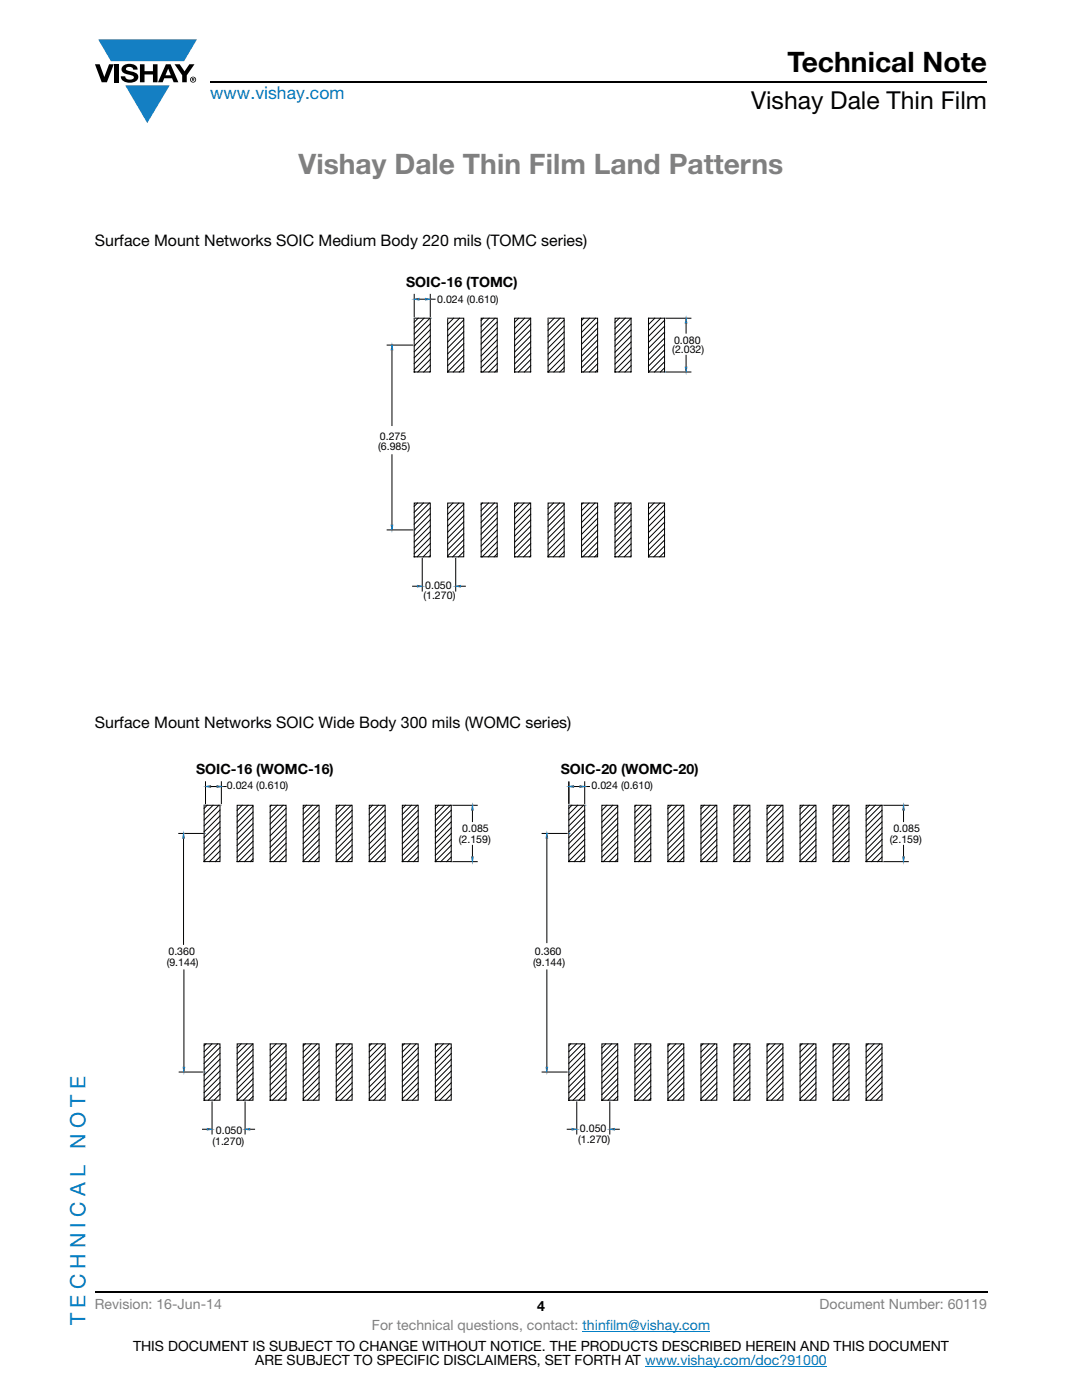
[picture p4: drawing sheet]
<svg xmlns="http://www.w3.org/2000/svg" width="216mm" height="279mm" viewBox="0 0 216 279" stroke-linecap="round" stroke-linejoin="round" font-family="sans-serif">
<g fill="#147fc3">
<path d="M19.6 7.9h19.7l-2.6 4.3h-1.1h-13.5z"/>
<path d="M25 17h8.9l-4.5 7.6z"/>
</g>
<g fill="#000">
<path d="M18.9 12.8h1l.9 2.6 1-2.6h.9l-1.4 3.6h-1zM22.9 12.8h.9v3.6h-.9zM24.6 13.1a2.1 2.1 0 0 1 2.8 .4l.1 .4h-.9a.79 .79 0 0 0-.7-.6 .79 .79 0 0 0-.8 .5l.3 .2 1 .3a1.08 1.08 0 0 1 1.2 1 1.08 1.08 0 0 1-1.1 1.1 1.73 1.73 0 0 1-2.4-1.2h.9a.96 .96 0 0 0 .8 .7 .96 .96 0 0 0 .9-.5 1.31 1.31 0 0 0-1.2-.6 1.03 1.03 0 0 1-1.1-.5 1.03 1.03 0 0 1 .2-1.2zM27.9 12.8h.9v1.4h1.7v-1.4h.9v3.6h-.9v-1.5h-1.7v1.5h-.9zM34.8 12.8h1.1l.9 1.4 1-1.4h1l-1.5 2.2v1.4h-.9v-1.4z"/>
<path d="M33.6 13.7l.5 1.3h-1.1zM33.1 12.8l-1.6 3.6h1l.3-.8h1.5l.3 .8h1l-1.6-3.6z"/>
<path d="M38.4 15.7h.2v.1h-.2zM38.3 15.6v.6h.1v-.3l.4 .3-.2-.3 .2-.1-.1-.2z"/>
<path d="M38.1 15.9a.46 .46 0 0 1 .9 0 .46 .46 0 0 1-.9 0zM37.9 15.9a.6 .6 0 0 0 1.2 0 .6 .6 0 0 0-1.2 0z"/>
</g>
<path d="M42 16.4h155M18.9 257.9h178.1" fill="none" stroke="#000" stroke-width=".36"/>
<path d="M116.2 265.7h25.5M128.7 272.7h36.3" fill="none" stroke="#007ec4" stroke-width=".2"/>
<path d="M75.5 54.9h65v65.1h-65z" fill="#fff"/>
<g fill="none" stroke="#818180" stroke-width=".2">
<path d="M82.7 74.2h.1M89.3 74.2h.1M89.3 63.5h.1M96 74.2h.1M102.7 74.2h.1M109.4 74.2h.1M109.4 63.5h.1M116 74.2h.1M122.7 74.2h.1M129.4 74.2h.1M82.7 111.1h.1M89.3 111.1h.1"/>
<path d="M96 111.1h.1M102.7 111.1h.1M109.4 111.1h.1M116 111.1h.1M122.7 111.1h.1M129.4 111.1h.1"/>
</g>
<g fill="none" stroke="#000" stroke-width=".2">
<path d="M82.7 58.7v4.5M83.6 59.7h1.3M85.9 58.7v4.5M85.9 59.7h.9M77.3 68.9h5M78.2 69.8v15.1M82.7 63.5h3.2v10.7h-3.2zM83.4 63.5l-.7 .8M84.6 63.5l-1.9 2M85.8 63.5l-3.1 3.2M85.9 64.6l-3.2 3.3M85.9 65.8l-3.2 3.2"/>
<path d="M85.9 67l-3.2 3.2M85.9 68.2l-3.2 3.2M85.9 69.4l-3.2 3.2M85.9 70.6l-3.2 3.2M85.9 71.7l-2.5 2.5M85.9 74.1l-.2 .1M85.9 72.9l-1.3 1.3M89.3 63.5h3.2v10.7h-3.2zM90.5 63.5l-1.2 1.2M91.7 63.5l-2.4 2.4M92.5 63.8l-3.2 3.3M92.5 65l-3.2 3.3"/>
<path d="M92.5 66.2l-3.2 3.2M92.5 67.4l-3.2 3.2M92.5 71l-3.2 3.2M92.5 68.6l-3.2 3.2M92.5 69.8l-3.2 3.2M92.5 73.3l-.9 .9M92.5 72.1l-2 2.1M96 63.5h3.2v10.7h-3.2zM96.4 63.5l-.4 .4M97.6 63.5l-1.6 1.6M98.8 63.5l-2.8 2.8M99.2 64.3l-3.2 3.2"/>
<path d="M99.2 65.4l-3.2 3.3M99.2 66.6l-3.2 3.2M99.2 67.8l-3.2 3.2M99.2 69l-3.2 3.2M99.2 70.2l-3.2 3.2M99.2 73.7l-.5 .5M99.2 72.6l-1.7 1.6M99.2 71.4l-2.8 2.8M102.7 63.5h3.2v10.7h-3.2zM103.5 63.5l-.8 .8M104.7 63.5l-2 2M105.9 63.5l-3.2 3.2"/>
<path d="M105.9 74.2h-.1M105.9 70.6l-3.2 3.2M105.9 64.7l-3.2 3.2M105.9 65.9l-3.2 3.2M105.9 67l-3.2 3.3M105.9 68.2l-3.2 3.2M105.9 69.4l-3.2 3.2M105.9 73l-1.3 1.2M105.9 71.8l-2.5 2.4M109.4 63.5h3.2v10.7h-3.2zM110.6 63.5l-1.2 1.2M111.8 63.5l-2.4 2.4"/>
<path d="M112.6 73.4l-.9 .8M112.6 72.2l-2.1 2M112.6 67.4l-3.2 3.3M112.6 69.8l-3.2 3.2M112.6 63.9l-3.2 3.2M112.6 65.1l-3.2 3.2M112.6 66.3l-3.2 3.2M112.6 68.6l-3.2 3.2M112.6 71l-3.2 3.2M116 63.5h3.2v10.7h-3.2zM116.5 63.5l-.5 .5M117.7 63.5l-1.7 1.6"/>
<path d="M118.9 63.5l-2.9 2.8M119.2 69l-3.2 3.3M119.2 64.3l-3.2 3.2M119.2 65.5l-3.2 3.2M119.2 66.7l-3.2 3.2M119.2 67.8l-3.2 3.3M119.2 70.2l-3.2 3.2M119.2 71.4l-2.8 2.8M119.2 73.8l-.4 .4M119.2 72.6l-1.6 1.6M122.7 63.5h3.2v10.7h-3.2zM123.6 63.5l-.9 .9"/>
<path d="M124.8 63.5l-2.1 2M125.9 74.2h.1M125.9 73l-1.2 1.2M125.9 63.5l-3.2 3.2M125.9 64.7l-3.2 3.2M125.9 65.9l-3.2 3.2M125.9 67.1l-3.2 3.2M125.9 68.3l-3.2 3.2M125.9 69.4l-3.2 3.3M125.9 70.6l-3.2 3.2M125.9 71.8l-2.4 2.4M129.4 63.5h3.2v10.7h-3.2z"/>
<path d="M129.5 63.5l-.1 .1M130.7 63.5l-1.3 1.3M131.8 63.5l-2.4 2.5M132.6 71l-3.2 3.2M132.6 63.9l-3.2 3.2M132.6 65.1l-3.2 3.2M132.6 66.3l-3.2 3.2M132.6 67.5l-3.2 3.2M132.6 68.7l-3.2 3.2M132.6 69.8l-3.2 3.3M132.6 72.2l-2 2M132.6 73.4l-.8 .8"/>
<path d="M133 74.2h4.9M133 63.5h4.9M136.9 64.5v2M136.9 70.9v2.4M78.2 90.8v14M77.3 105.8h5M82.3 117h1M82.7 100.4h3.2v10.7h-3.2zM83.3 100.4l-.6 .6M84.3 111.5v6.5M84.5 100.4l-1.8 1.8M85.7 100.4l-3 3"/>
<path d="M85.9 110.9l-.3 .2M85.9 109.7l-1.5 1.4M85.9 108.5l-2.7 2.6M85.9 101.4l-3.2 3.2M85.9 102.6l-3.2 3.2M85.9 103.8l-3.2 3.2M85.9 104.9l-3.2 3.3M85.9 106.1l-3.2 3.2M85.9 107.3l-3.2 3.2M89.3 100.4h3.2v10.7h-3.2zM90.4 100.4l-1.1 1.1M90.9 111.5v6.5"/>
<path d="M91.6 100.4l-2.3 2.2M91.9 117h1M92.5 100.6l-3.2 3.2M92.5 101.8l-3.2 3.2M92.5 103l-3.2 3.2M92.5 104.2l-3.2 3.2M92.5 105.3l-3.2 3.3M92.5 106.5l-3.2 3.3M92.5 107.7l-3.2 3.2M92.5 110.1l-1 1M92.5 108.9l-2.2 2.2M96 100.4h3.2v10.7h-3.2z"/>
<path d="M96.3 100.4l-.3 .3M97.5 100.4l-1.5 1.5M98.7 100.4l-2.7 2.6M99.2 108.1l-3 3M99.2 110.5l-.6 .6M99.2 101l-3.2 3.2M99.2 103.4l-3.2 3.2M99.2 102.2l-3.2 3.2M99.2 104.6l-3.2 3.2M99.2 105.8l-3.2 3.2M99.2 106.9l-3.2 3.3M99.2 109.3l-1.8 1.8"/>
<path d="M102.7 100.4h3.2v10.7h-3.2zM103.4 100.4l-.7 .7M104.6 100.4l-1.9 1.9M105.7 100.4l-3 3.1M105.9 101.4l-3.2 3.2M105.9 102.6l-3.2 3.2M105.9 103.8l-3.2 3.2M105.9 105l-3.2 3.2M105.9 106.2l-3.2 3.2M105.9 107.3l-3.2 3.3M105.9 108.5l-2.6 2.6M105.9 110.9l-.2 .2"/>
<path d="M105.9 109.7l-1.4 1.4M109.4 100.4h3.2v10.7h-3.2zM110.5 100.4l-1.1 1.1M111.6 100.4l-2.2 2.3M112.6 110.1l-1 1M112.6 108.9l-2.2 2.2M112.6 100.6l-3.2 3.3M112.6 101.8l-3.2 3.2M112.6 103l-3.2 3.2M112.6 104.2l-3.2 3.2M112.6 105.4l-3.2 3.2M112.6 106.6l-3.2 3.2"/>
<path d="M112.6 107.8l-3.2 3.2M116 100.4h3.2v10.7h-3.2zM116.4 100.4l-.4 .3M117.5 100.4l-1.5 1.5M118.7 100.4l-2.7 2.7M119.2 110.5l-.5 .6M119.2 109.3l-1.7 1.8M119.2 108.2l-2.9 2.9M119.2 102.2l-3.2 3.3M119.2 101l-3.2 3.3M119.2 103.4l-3.2 3.2M119.2 104.6l-3.2 3.2"/>
<path d="M119.2 105.8l-3.2 3.2M119.2 107l-3.2 3.2M122.7 100.4h3.2v10.7h-3.2zM123.4 100.4l-.7 .7M124.6 100.4l-1.9 1.9M125.8 100.4l-3.1 3.1M125.9 101.5l-3.2 3.2M125.9 103.8l-3.2 3.2M125.9 102.6l-3.2 3.3M125.9 105l-3.2 3.2M125.9 106.2l-3.2 3.2M125.9 107.4l-3.2 3.2"/>
<path d="M125.9 110.9l-.2 .2M125.9 108.6l-2.5 2.5M125.9 109.8l-1.3 1.3M129.4 100.4h3.2v10.7h-3.2zM130.5 100.4l-1.1 1.1M131.7 100.4l-2.3 2.3M132.6 100.7l-3.2 3.2M132.6 103l-3.2 3.3M132.6 101.9l-3.2 3.2M132.6 104.2l-3.2 3.3M132.6 105.4l-3.2 3.2M132.6 106.6l-3.2 3.2"/>
<path d="M132.6 107.8l-3.2 3.2M132.6 110.2l-1 .9M132.6 109l-2.1 2.1"/>
</g>
<path d="M82.7 59.7l.9-.2v.4zM84.9 59.5l1 .2-1 .2zM78.2 68.9l.2 .9h-.3zM136.7 73.3h.4l-.2 .9zM136.9 63.5l.2 1h-.4zM78.1 104.8h.3l-.2 1zM83.3 116.8l1 .2-1 .2zM90.9 117l1-.2v.4z" fill="#000"/>
<path d="M82.7 59.7l.9-.2v.4zM84.9 59.5l1 .2-1 .2zM78.2 68.9l.2 .9h-.3zM136.7 73.3h.4l-.2 .9zM136.9 63.5l.2 1h-.4zM78.1 104.8h.3l-.2 1zM83.3 116.8l1 .2-1 .2zM90.9 117l1-.2v.4z" fill="#000"/>
<g fill="none" stroke="#3a54a4" stroke-width=".2">
<path d="M82.7 59.7l.9-.2v.4zM84.9 59.5l1 .2-1 .2zM85.9 59.7h.1M78.2 68.9h.1M78.2 68.9l.2 .9h-.3zM82.7 63.5h.1M82.7 68.9h.1M85.9 63.5h.1M132.6 74.2h.1M132.6 63.5h.1M136.7 73.3h.4l-.2 .9zM136.9 63.5l.2 1h-.4z"/>
<path d="M136.9 63.5h.1M78.1 104.8h.3l-.2 1zM82.7 105.8h.1M83.3 116.8l1 .2-1 .2zM84.3 111.1h.1M90.9 111.1h.1M90.9 117h.1M90.9 117l1-.2v.4z"/>
</g>
<path d="M33.3 152.2h150.6v76.7h-150.6z" fill="#fff"/>
<g fill="none" stroke="#818180" stroke-width=".2">
<path d="M40.7 172h.1M47.3 172h.1M53.9 172h.1M57.1 171.8l-.2 .2M60.5 172h.1M67.1 172h.1M73.7 172h.1M80.3 172h.1M86.9 172h.1M113.5 172h.1M120.1 172h.1M126.7 172h.1"/>
<path d="M129.9 171.8l-.2 .2M133.3 172h.1M40.7 219.6h.1M47.3 219.6h.1M53.9 219.6h.1M53.9 208.3v.1M60.5 219.6h.1M67.1 219.6h.1M73.7 219.6h.1M80.3 219.6h.1M86.9 219.6h.1M113.5 219.6h.1"/>
<path d="M120.1 219.6h.1M126.7 219.6h.1M126.7 208.3v.1M133.3 219.6h.1"/>
</g>
<g fill="none" stroke="#000" stroke-width=".2">
<path d="M41 156v4.4M42 157h1.6M44.2 156v4.4M44.2 157h.9M35.7 166.3h5M36.6 167.3v21.2M40.7 160.7h3.2v11.3h-3.2zM41.3 160.7l-.6 .6M42.5 160.7l-1.8 1.8M43.7 160.7l-3 3M43.9 161.7l-3.2 3.1M43.9 162.8l-3.2 3.2"/>
<path d="M43.9 164l-3.2 3.2M43.9 165.2l-3.2 3.1M43.9 166.3l-3.2 3.2M43.9 167.5l-3.2 3.2M43.9 168.7l-3.2 3.1M43.9 169.8l-2.1 2.1M43.9 171l-.9 .9M47.3 160.7h3.2v11.3h-3.2zM48.3 160.7l-1 1M49.5 160.7l-2.2 2.2M50.5 170.2l-1.7 1.8M50.5 171.4l-.6 .6"/>
<path d="M50.5 169.1l-2.9 2.9M50.5 160.9l-3.2 3.2M50.5 162.1l-3.2 3.1M50.5 163.2l-3.2 3.2M50.5 164.4l-3.2 3.2M50.5 165.6l-3.2 3.1M50.5 166.7l-3.2 3.2M50.5 167.9l-3.2 3.2M53.9 160.7h3.2v11.3h-3.2zM54.2 160.7l-.3 .3M55.3 160.7l-1.4 1.4M56.5 160.7l-2.6 2.6"/>
<path d="M57.1 164.8l-3.2 3.2M57.1 166l-3.2 3.1M57.1 167.1l-3.2 3.2M57.1 168.3l-3.2 3.2M57.1 161.3l-3.2 3.2M57.1 162.5l-3.2 3.1M57.1 163.6l-3.2 3.2M57.1 169.5l-2.5 2.4M57.1 170.6l-1.3 1.3M60.5 160.7h3.2v11.3h-3.2zM61.2 160.7l-.7 .7M62.3 160.7l-1.8 1.8"/>
<path d="M63.5 160.7l-3 3M63.7 171l-.9 .9M63.7 161.7l-3.2 3.2M63.7 162.9l-3.2 3.1M63.7 164l-3.2 3.2M63.7 165.2l-3.2 3.2M63.7 166.4l-3.2 3.1M63.7 167.5l-3.2 3.2M63.7 168.7l-3.2 3.2M63.7 169.9l-2.1 2M67.1 160.7h3.2v11.3h-3.2zM67.7 160.7l-.6 .7"/>
<path d="M68.9 160.7l-1.8 1.8M70.1 160.7l-3 3M70.3 171l-.9 1M70.3 169.9l-2.1 2.1M70.3 161.7l-3.2 3.2M70.3 162.9l-3.2 3.1M70.3 164l-3.2 3.2M70.3 165.2l-3.2 3.2M70.3 166.4l-3.2 3.1M70.3 167.5l-3.2 3.2M70.3 168.7l-3.2 3.2M73.7 160.7h3.1v11.3h-3.1z"/>
<path d="M74.3 160.7l-.6 .7M75.5 160.7l-1.8 1.8M76.7 160.7l-3 3M76.8 169.9l-2 2.1M76.8 161.7l-3.1 3.2M76.8 162.9l-3.1 3.1M76.8 164l-3.1 3.2M76.8 165.2l-3.1 3.2M76.8 166.4l-3.1 3.1M76.8 167.5l-3.1 3.2M76.8 168.7l-3.1 3.2M76.8 171l-.9 1"/>
<path d="M80.3 160.7h3.1v11.3h-3.1zM80.9 160.7l-.6 .7M82.1 160.7l-1.8 1.8M83.3 160.7l-3 3M83.4 161.7l-3.1 3.2M83.4 162.9l-3.1 3.1M83.4 164l-3.1 3.2M83.4 165.2l-3.1 3.2M83.4 166.4l-3.1 3.1M83.4 167.5l-3.1 3.2M83.4 168.7l-3.1 3.2M83.4 169.9l-2 2.1"/>
<path d="M83.4 171l-.9 1M86.9 160.7h3.1v11.3h-3.1zM87.5 160.7l-.6 .7M88.7 160.7l-1.8 1.8M89.8 160.7l-2.9 3M90 169.9l-2 2.1M90 162.9l-3.1 3.1M90 165.2l-3.1 3.2M90 167.5l-3.1 3.2M90 161.7l-3.1 3.2M90 164l-3.1 3.2M90 166.4l-3.1 3.1"/>
<path d="M90 168.7l-3.1 3.2M90 171l-.9 1M90.4 172h4.8M90.4 160.7h4.8M94.3 161.7v2.3M94.3 168.7v2.3M113.5 160.7h3.2v11.3h-3.2zM114.1 160.7l-.6 .6M115.3 160.7l-1.8 1.8M116.4 160.7l-2.9 3M116.7 161.7l-3.2 3.1M116.7 162.8l-3.2 3.2"/>
<path d="M116.7 164l-3.2 3.2M116.7 165.2l-3.2 3.1M116.7 166.3l-3.2 3.2M116.7 167.5l-3.2 3.2M116.7 168.7l-3.2 3.1M116.7 171l-1 .9M116.7 169.8l-2.1 2.1M120.1 160.7h3.2v11.3h-3.2zM121.1 160.7l-1 1M122.3 160.7l-2.2 2.2M123.3 171.4l-.6 .6M123.3 160.9l-3.2 3.2"/>
<path d="M123.3 163.2l-3.2 3.2M123.3 164.4l-3.2 3.2M123.3 165.6l-3.2 3.1M123.3 167.9l-3.2 3.2M123.3 170.2l-1.7 1.8M123.3 162.1l-3.2 3.1M123.3 166.7l-3.2 3.2M123.3 169.1l-2.9 2.9M126.7 160.7h3.2v11.3h-3.2zM126.9 160.7l-.2 .3M128.1 160.7l-1.4 1.4M129.3 160.7l-2.6 2.6"/>
<path d="M129.8 170.6l-1.3 1.3M129.8 169.5l-2.4 2.4M129.8 166l-3.1 3.1M129.8 168.3l-3.1 3.2M129.8 161.3l-3.1 3.2M129.8 162.5l-3.1 3.1M129.8 163.6l-3.1 3.2M129.8 164.8l-3.1 3.2M129.8 167.1l-3.1 3.2M133.3 160.7h3.1v11.3h-3.1zM133.9 160.7l-.6 .7M135.1 160.7l-1.8 1.8"/>
<path d="M136.3 160.7l-3 3M136.4 171l-.9 .9M136.4 169.9l-2 2M136.4 161.7l-3.1 3.2M136.4 162.9l-3.1 3.1M136.4 164l-3.1 3.2M136.4 165.2l-3.1 3.2M136.4 166.4l-3.1 3.1M136.4 167.5l-3.1 3.2M136.4 168.7l-3.1 3.2M176.4 172h4.8M176.4 160.7h4.8"/>
<path d="M180.3 161.7v2.3M180.3 168.7v2.3M36.7 193.6v19.4M35.7 213.9h4.7M40.7 208.3h3.2v11.3h-3.2zM41.1 208.3l-.4 .4M42.3 208.3l-1.6 1.6M42.3 219.9v6.4M43.4 208.3l-2.7 2.8M43.9 217.2l-2.3 2.4M43.9 209.1l-3.2 3.1M43.9 210.2l-3.2 3.2"/>
<path d="M43.9 211.4l-3.2 3.2M43.9 212.6l-3.2 3.1M43.9 213.7l-3.2 3.2M43.9 214.9l-3.2 3.2M43.9 216.1l-3.2 3.1M43.9 218.4l-1.2 1.2M47.3 208.3h3.2v11.3h-3.2zM48.1 208.3l-.8 .8M48.9 219.9v6.4M49.3 208.3l-2 2M50.4 208.3l-3.1 3.2M50.5 216.5l-3.1 3.1"/>
<path d="M50.5 210.6l-3.2 3.2M50.5 209.5l-3.2 3.1M50.5 211.8l-3.2 3.2M50.5 213l-3.2 3.1M50.5 214.1l-3.2 3.2M50.5 215.3l-3.2 3.2M50.5 217.6l-1.9 2M50.5 218.8l-.8 .8M53.9 208.3h3.2v11.3h-3.2zM55.1 208.3l-1.2 1.2M56.3 208.3l-2.4 2.4M57.1 218l-1.6 1.6"/>
<path d="M57.1 219.2l-.4 .4M57.1 216.9l-2.7 2.7M57.1 208.7l-3.2 3.2M57.1 209.9l-3.2 3.1M57.1 211l-3.2 3.2M57.1 212.2l-3.2 3.2M57.1 213.4l-3.2 3.1M57.1 214.5l-3.2 3.2M57.1 215.7l-3.2 3.2M60.5 208.3h3.2v11.3h-3.2zM60.9 208.3l-.4 .5M62.1 208.3l-1.6 1.6"/>
<path d="M63.3 208.3l-2.8 2.8M63.7 209.1l-3.2 3.2M63.7 211.4l-3.2 3.2M63.7 212.6l-3.2 3.2M63.7 210.3l-3.2 3.1M63.7 213.8l-3.2 3.1M63.7 214.9l-3.2 3.2M63.7 216.1l-3.2 3.2M63.7 217.3l-2.3 2.3M63.7 218.4l-1.2 1.2M67.1 208.3h3.2v11.3h-3.2zM67.5 208.3l-.4 .5"/>
<path d="M68.7 208.3l-1.6 1.6M69.9 208.3l-2.8 2.8M70.3 218.4l-1.2 1.2M70.3 209.1l-3.2 3.2M70.3 210.3l-3.2 3.1M70.3 211.4l-3.2 3.2M70.3 212.6l-3.2 3.2M70.3 213.8l-3.2 3.1M70.3 214.9l-3.2 3.2M70.3 216.1l-3.2 3.2M70.3 217.3l-2.3 2.3M73.7 208.3h3.1v11.3h-3.1z"/>
<path d="M74.1 208.3l-.4 .5M75.3 208.3l-1.6 1.6M76.4 208.3l-2.7 2.8M76.8 209.1l-3.1 3.2M76.8 210.3l-3.1 3.1M76.8 211.4l-3.1 3.2M76.8 212.6l-3.1 3.2M76.8 213.8l-3.1 3.1M76.8 214.9l-3.1 3.2M76.8 216.1l-3.1 3.2M76.8 218.4l-1.1 1.2M76.8 217.3l-2.2 2.3"/>
<path d="M80.3 208.3h3.1v11.3h-3.1zM80.7 208.3l-.4 .5M81.9 208.3l-1.6 1.6M83 208.3l-2.7 2.8M83.4 217.3l-2.3 2.3M83.4 209.1l-3.1 3.2M83.4 210.3l-3.1 3.1M83.4 211.4l-3.1 3.2M83.4 212.6l-3.1 3.2M83.4 213.8l-3.1 3.1M83.4 214.9l-3.1 3.2M83.4 216.1l-3.1 3.2"/>
<path d="M83.4 218.4l-1.1 1.2M86.9 208.3h3.1v11.3h-3.1zM87.3 208.3l-.4 .5M88.5 208.3l-1.6 1.6M89.6 208.3l-2.7 2.8M90 209.1l-3.1 3.2M90 210.3l-3.1 3.1M90 211.4l-3.1 3.2M90 212.6l-3.1 3.2M90 213.8l-3.1 3.1M90 214.9l-3.1 3.2M90 216.1l-3.1 3.2"/>
<path d="M90 217.3l-2.3 2.3M90 218.4l-1.1 1.2M113.5 208.3h3.2v11.3h-3.2zM113.9 208.3l-.4 .4M115.1 208.3l-1.6 1.6M116.2 208.3l-2.7 2.8M116.7 218.4l-1.2 1.2M116.7 209.1l-3.2 3.1M116.7 210.2l-3.2 3.2M116.7 211.4l-3.2 3.2M116.7 212.6l-3.2 3.1M116.7 213.7l-3.2 3.2"/>
<path d="M116.7 214.9l-3.2 3.2M116.7 216.1l-3.2 3.1M116.7 217.2l-2.4 2.4M120.1 208.3h3.2v11.3h-3.2zM120.9 208.3l-.8 .8M122.1 208.3l-2 2M123.2 208.3l-3.1 3.2M123.3 217.6l-2 2M123.3 209.5l-3.2 3.1M123.3 210.6l-3.2 3.2M123.3 211.8l-3.2 3.2M123.3 213l-3.2 3.1"/>
<path d="M123.3 214.1l-3.2 3.2M123.3 215.3l-3.2 3.2M123.3 218.8l-.8 .8M123.3 216.5l-3.1 3.1M126.7 208.3h3.2v11.3h-3.2zM127.9 208.3l-1.2 1.2M129 208.3l-2.3 2.4M129.9 219.2l-.4 .4M129.9 218l-1.6 1.6M129.9 216.9l-2.7 2.7M129.9 208.7l-3.2 3.2M129.9 209.9l-3.2 3.1"/>
<path d="M129.9 212.2l-3.2 3.2M129.9 211l-3.2 3.2M129.9 213.4l-3.2 3.1M129.9 214.5l-3.2 3.2M129.9 215.7l-3.2 3.2M133.3 208.3h3.1v11.3h-3.1zM133.7 208.3l-.4 .5M134.9 208.3l-1.6 1.6M136 208.3l-2.7 2.8M136.4 218.4l-1.1 1.2M136.4 217.3l-2.3 2.3M136.4 209.1l-3.1 3.2"/>
<path d="M136.4 211.4l-3.1 3.2M136.4 210.3l-3.1 3.1M136.4 212.6l-3.1 3.2M136.4 213.8l-3.1 3.1M136.4 214.9l-3.1 3.2M136.4 216.1l-3.1 3.2M40.4 225.4h1M49.9 225.4h.9"/>
</g>
<path d="M41.1 157l.9-.2v.3zM43.3 156.8l.9 .2-.9 .1zM36.6 166.3l.2 1h-.3zM94.1 171h.3l-.1 1zM94.3 160.7l.1 1h-.3zM36.5 213h.4l-.2 1zM41.4 225.2l.9 .2-.9 .1zM48.9 225.4l1-.2v.3z" fill="#000"/>
<path d="M42 157h1.6zM41.1 157l.9-.2v.3zM43.3 156.8l.9 .2-.9 .1zM36.6 166.3l.2 1h-.3zM94.1 171h.3l-.1 1zM94.3 160.7l.1 1h-.3zM36.5 213h.4l-.2 1zM41.4 225.2l.9 .2-.9 .1zM48.9 225.4l1-.2v.3z" fill="#000"/>
<g fill="none" stroke="#3a54a4" stroke-width=".2">
<path d="M42 156.8l-.9 .2 .9 .1M43.3 156.8l.9 .2-.9 .1zM43.9 157h.1M36.6 166.3h.1M36.6 166.3l.2 1h-.3zM40.7 160.7h.1M40.7 166.3h.1M43.9 160.7h.1M90.1 172h.1M90.1 160.7h.1M94.1 171h.3l-.1 1zM94.3 160.7h.1"/>
<path d="M94.3 160.7l.1 1h-.3zM36.5 213h.4l-.2 1zM40.7 213.9h.1M42.3 219.6h.1M48.9 219.6h.1M41.4 225.2l.9 .2-.9 .1zM48.9 225.4l1-.2v.3zM48.9 225.4h.1"/>
</g>
<path d="M180.1 171h.3l-.1 1z" fill="#3a54a4"/>
<path d="M113.5 157l1-.2v.3zM115.7 156.8l1 .2-1 .1zM109.1 166.3l.2 1h-.3zM180.1 171h.3l-.1 1zM180.3 160.7l.1 1h-.3zM109 213h.3l-.2 1zM114.1 225.2l1 .2-1 .1zM121.7 225.4l.9-.2v.3z" fill="#000"/>
<g fill="none" stroke="#3a54a4" stroke-width=".2">
<path d="M113.5 157l1-.2v.3zM115.7 156.8l1 .2-1 .1zM116.7 157h.1M109.1 166.3h.1M109.1 166.3l.2 1h-.3zM113.5 160.7h.1M113.5 166.3h.1M116.7 160.7h.1M176.1 172h.1M176.1 160.7h.1M180.1 171h.3l-.1 1zM180.3 160.7l.1 1h-.3z"/>
<path d="M180.3 160.7h.1M109 213h.3l-.2 1zM113.5 213.9h.1M115.1 219.6h.1M121.7 219.6h.1M114.1 225.2l1 .2-1 .1zM121.7 225.4l.9-.2v.3zM121.7 225.4h.1"/>
</g>
<path d="M113.5 157l1-.2v.3zM115.7 156.8l1 .2-1 .1zM109.1 166.3l.2 1h-.3zM180.3 160.7l.1 1h-.3zM109 213h.3l-.2 1zM114.1 225.2l1 .2-1 .1zM121.7 225.4l.9-.2v.3z" fill="#000"/>
<g fill="none" stroke="#000" stroke-width=".2">
<path d="M113.5 156v4.4M114.5 157h1.2M116.7 156v4.4M116.7 157h.9M108.2 166.3h5M109.1 167.3v20.8M139.9 160.7h3.1v11.3h-3.1zM140.5 160.7l-.6 .7M141.7 160.7l-1.8 1.8M142.9 160.7l-3 3M143 161.7l-3.1 3.2M143 162.9l-3.1 3.1"/>
<path d="M143 164l-3.1 3.2M143 165.2l-3.1 3.2M143 166.4l-3.1 3.1M143 167.5l-3.1 3.2M143 168.7l-3.1 3.2M143 171l-.9 1M143 169.9l-2 2.1M146.5 160.7h3.1v11.3h-3.1zM147.1 160.7l-.6 .7M148.3 160.7l-1.8 1.8M149.4 160.7l-2.9 3M149.6 161.7l-3.1 3.2"/>
<path d="M149.6 162.9l-3.1 3.1M149.6 164l-3.1 3.2M149.6 165.2l-3.1 3.2M149.6 166.4l-3.1 3.1M149.6 167.5l-3.1 3.2M149.6 168.7l-3.1 3.2M149.6 171l-.9 1M149.6 169.9l-2 2.1M153.1 160.7h3.1v11.3h-3.1zM153.7 160.7l-.6 .7M154.9 160.7l-1.8 1.8M156 160.7l-2.9 3"/>
<path d="M156.2 171l-.9 1M156.2 169.9l-2 2.1M156.2 161.7l-3.1 3.2M156.2 162.9l-3.1 3.1M156.2 164l-3.1 3.2M156.2 165.2l-3.1 3.2M156.2 166.4l-3.1 3.1M156.2 167.5l-3.1 3.2M156.2 168.7l-3.1 3.2M159.6 160.7h3.2v11.3h-3.2zM160.3 160.7l-.7 .7M161.5 160.7l-1.9 1.8"/>
<path d="M162.6 160.7l-3 3M162.8 171l-.9 1M162.8 161.7l-3.2 3.2M162.8 162.9l-3.2 3.1M162.8 164l-3.2 3.2M162.8 165.2l-3.2 3.2M162.8 166.4l-3.2 3.1M162.8 167.5l-3.2 3.2M162.8 168.7l-3.2 3.2M162.8 169.9l-2.1 2.1M166.2 160.7h3.2v11.3h-3.2zM166.9 160.7l-.7 .7"/>
<path d="M168.1 160.7l-1.9 1.8M169.2 160.7l-3 3M169.4 171l-.9 1M169.4 161.7l-3.2 3.2M169.4 162.9l-3.2 3.1M169.4 164l-3.2 3.2M169.4 165.2l-3.2 3.2M169.4 166.4l-3.2 3.1M169.4 167.5l-3.2 3.2M169.4 168.7l-3.2 3.2M169.4 169.9l-2.1 2.1M172.8 160.7h3.2v11.3h-3.2z"/>
<path d="M173.5 160.7l-.7 .7M174.6 160.7l-1.8 1.8M175.8 160.7l-3 3M176 161.7l-3.2 3.2M176 162.9l-3.2 3.1M176 164l-3.2 3.2M176 165.2l-3.2 3.2M176 166.4l-3.2 3.1M176 167.5l-3.2 3.2M176 168.7l-3.2 3.2M176 171l-.9 1M176 169.9l-2.1 2.1"/>
<path d="M109.1 193.6v19.4M108.2 213.9h5M115.1 219.9v6.4M121.7 219.9v6.4M139.9 208.3h3.1v11.3h-3.1zM140.3 208.3l-.4 .5M141.5 208.3l-1.6 1.6M142.6 208.3l-2.7 2.8M143 209.1l-3.1 3.2M143 210.3l-3.1 3.1M143 211.4l-3.1 3.2M143 212.6l-3.1 3.2"/>
<path d="M143 213.8l-3.1 3.1M143 214.9l-3.1 3.2M143 216.1l-3.1 3.2M143 218.4l-1.1 1.2M143 217.3l-2.3 2.3M146.5 208.3h3.1v11.3h-3.1zM146.9 208.3l-.4 .5M148.1 208.3l-1.6 1.6M149.2 208.3l-2.7 2.8M149.6 218.4l-1.1 1.2M149.6 209.1l-3.1 3.2M149.6 210.3l-3.1 3.1"/>
<path d="M149.6 211.4l-3.1 3.2M149.6 212.6l-3.1 3.2M149.6 213.8l-3.1 3.1M149.6 214.9l-3.1 3.2M149.6 216.1l-3.1 3.2M149.6 217.3l-2.3 2.3M153.1 208.3h3.1v11.3h-3.1zM153.5 208.3l-.4 .5M154.6 208.3l-1.5 1.6M155.8 208.3l-2.7 2.8M156.2 209.1l-3.1 3.2M156.2 210.3l-3.1 3.1"/>
<path d="M156.2 211.4l-3.1 3.2M156.2 212.6l-3.1 3.2M156.2 213.8l-3.1 3.1M156.2 214.9l-3.1 3.2M156.2 216.1l-3.1 3.2M156.2 217.3l-2.3 2.3M156.2 218.4l-1.1 1.2M159.6 208.3h3.2v11.3h-3.2zM160.1 208.3l-.5 .5M161.2 208.3l-1.6 1.6M162.4 208.3l-2.8 2.8M162.8 218.4l-1.1 1.2"/>
<path d="M162.8 209.1l-3.2 3.2M162.8 210.3l-3.2 3.1M162.8 211.4l-3.2 3.2M162.8 212.6l-3.2 3.2M162.8 213.8l-3.2 3.1M162.8 214.9l-3.2 3.2M162.8 216.1l-3.2 3.2M162.8 217.3l-2.3 2.3M166.2 208.3h3.2v11.3h-3.2zM166.7 208.3l-.5 .5M167.8 208.3l-1.6 1.6M169 208.3l-2.8 2.8"/>
<path d="M169.4 218.4l-1.1 1.2M169.4 217.3l-2.3 2.3M169.4 209.1l-3.2 3.2M169.4 210.3l-3.2 3.1M169.4 211.4l-3.2 3.2M169.4 212.6l-3.2 3.2M169.4 213.8l-3.2 3.1M169.4 214.9l-3.2 3.2M169.4 216.1l-3.2 3.2M172.8 208.3h3.2v11.3h-3.2zM173.3 208.3l-.5 .5M174.4 208.3l-1.6 1.6"/>
<path d="M175.6 208.3l-2.8 2.8M176 218.4l-1.1 1.2M176 209.1l-3.2 3.2M176 210.3l-3.2 3.1M176 211.4l-3.2 3.2M176 212.6l-3.2 3.2M176 213.8l-3.2 3.1M176 214.9l-3.2 3.2M176 216.1l-3.2 3.2M176 217.3l-2.3 2.3M113.2 225.4h.9M122.6 225.4h1"/>
</g>
<path d="M139.9 172h.1M146.5 172h.1M153.1 172h.1M159.6 172h.1M166.2 172h.1M172.8 172h.1M139.9 219.6h.1M146.5 219.6h.1M153.1 219.6h.1M159.6 219.6h.1M166.2 219.6h.1M172.8 219.6h.1" fill="none" stroke="#818180" stroke-width=".2"/>
<text font-size="5.6" x="157.2" y="14.3">Technical Note</text>
<text font-size="5.6" fill="#808080" x="59.6" y="34.8">Vishay Dale Thin Film Land Patterns</text>
<text font-size="4.9" x="149.9" y="21.8">Vishay Dale Thin Film</text>
<g font-size="4.2" fill="#007ec4">
<text x="17.1" y="229.3" transform="rotate(-90 17.1 229.3)">N O T E</text>
<text x="17.1" y="264.5" transform="rotate(-90 17.1 264.5)">T E C H N I C A L</text>
</g>
<text font-size="3.5" fill="#007ec4" x="42" y="19.8">www.vishay.com</text>
<g font-size="3.2">
<text x="18.9" y="49.2">Surface Mount Networks SOIC Medium Body 220 mils (TOMC series)</text>
<text x="18.9" y="145.3">Surface Mount Networks SOIC Wide Body 300 mils (WOMC series)</text>
</g>
<g font-size="2.8">
<text x="81" y="57.3">SOIC-16 (TOMC)</text>
<text x="39.1" y="154.6">SOIC-16 (WOMC-16)</text>
<text x="111.9" y="154.6">SOIC-20 (WOMC-20)</text>
<text x="107.2" y="261.7">4</text>
<text x="26.5" y="269.6">THIS DOCUMENT IS SUBJECT TO CHANGE WITHOUT NOTICE. THE PRODUCTS DESCRIBED HEREIN AND THIS DOCUMENT</text>
<text x="50.9" y="272.4">ARE SUBJECT TO SPECIFIC DISCLAIMERS, SET FORTH AT www.vishay.com/doc?91000</text>
</g>
<g font-size="2.8" fill="#808080">
<text x="18.9" y="261.2">Revision: 16-Jun-14</text>
<text x="163.6" y="261.2">Document Number: 60119</text>
<text x="74.2" y="265.5">For technical questions, contact: thinfilm@vishay.com</text>
</g>
<g font-size="2.1">
<text x="87.2" y="60.5">0.024 (0.610)</text>
<text x="134.1" y="70.4">(2.032)</text>
<text x="134.5" y="68.6">0.080</text>
<text x="75.5" y="89.9">(6.985)</text>
<text x="75.8" y="87.8">0.275</text>
<text x="84.5" y="119.6">(1.270)</text>
<text x="84.8" y="117.5">0.050</text>
<text x="45.3" y="157.4">0.024 (0.610)</text>
<text x="118" y="157.4">0.024 (0.610)</text>
<text x="92.2" y="166.1">0.085</text>
<text x="178.3" y="166.1">0.085</text>
<text x="91.5" y="168.2">(2.159)</text>
<text x="177.6" y="168.2">(2.159)</text>
<text x="33.6" y="190.6">0.360</text>
<text x="106.7" y="190.6">0.360</text>
<text x="33.3" y="192.7">(9.144)</text>
<text x="106.4" y="192.7">(9.144)</text>
<text x="43.1" y="226.3">0.050</text>
<text x="115.7" y="226">0.050</text>
<text x="42.4" y="228.5">(1.270)</text>
<text x="115.4" y="228.1">(1.270)</text>
</g>
</svg>
